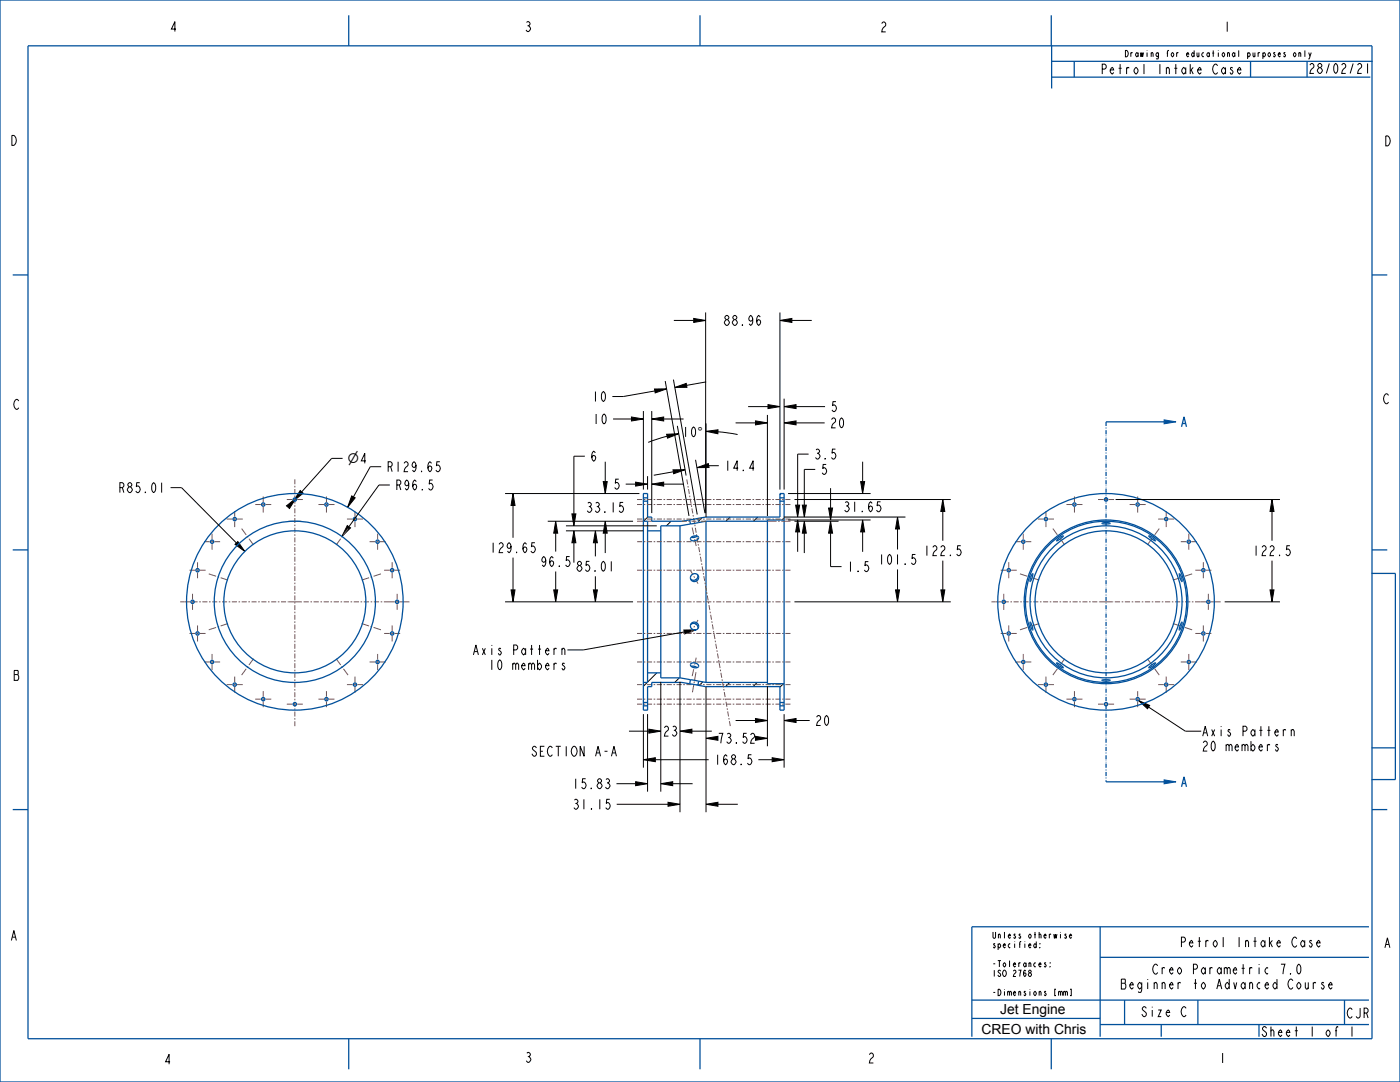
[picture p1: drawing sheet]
<svg xmlns="http://www.w3.org/2000/svg" width="559mm" height="432mm" viewBox="0 0 559 432" stroke-linecap="round" stroke-linejoin="round" font-family="sans-serif">
<path d="M464.7 167.6l4.7 .7-4.7 .8z" fill="#00509b"/>
<path d="M464.7 167.6l4.7 .7-4.7 .8z" fill="none" stroke="#00509b" stroke-width=".4"/>
<path d="M471.6 170.3l1-3.9 1 3.9M472 169h1.2" fill="none" stroke="#00509b" stroke-width=".51"/>
<path d="M464.7 311.2l4.7 .8-4.7 .8z" fill="#00509b"/>
<path d="M464.7 311.2l4.7 .8-4.7 .8z" fill="none" stroke="#00509b" stroke-width=".4"/>
<g fill="none" stroke="#00509b" stroke-width=".51">
<path d="M0 0h558.8v431.8h-558.8zM11.2 18.3h536.4v396.2h-536.4zM139.2 6.1v12.2M279.4 6.1v12.2M419.6 6.1v12.2M419.8 18.2v17.1M419.8 30.8h127.2M419.8 24.5h128.1M428.8 24.5v6.3M499.1 24.5v6.3M5.1 109.7h6.1M547.6 109.7h6.1"/>
<path d="M441.5 168.3h23.2M256.8 198.7h1.7M311.3 198.7h1.7M5.1 219.5h6.1M256.8 208h1.7v64.3h-1.7M256.8 200h1.7M258.5 211.8h5.2M271.4 209.8h-7.7v60.7h7.7M271.4 209.8v60.7M275.3 207.5l-3.1 .5h-12.1v-1.7h-1.6v-9.3h-1.7v86.4h1.7v-9.4h1.6v-1.7h12.1l3.1 .6M275.3 207.5l.3 1.6M275.6 209.1l-4.2 .7"/>
<path d="M275.8 214.5l1.9-.7 .9 .3 .3 .5-.7 .9-1.4 .3-1.1-.4zM278.2 213.9l-1.1 .6-1.2-.1M278.6 206.9l-3.3 .6M278.6 206.9l3.1-.6h29.6v-9.3h1.7v86.4h-1.7v-9.4h-29.6l-3.1-.5M278.6 206.9l.3 1.6M278.9 208.5l-3.3 .6M281.8 208v64.3M281.8 208l-2.9 .5M281.8 208h24.5M311.3 200h1.7M313 207.5h-6.7v65.3h6.7M422.1 215.2l1.4-1 .9-.3-1.1 1.1-1.6 .8z"/>
<path d="M439.8 208.8l1.8-.3 1.5 .4-1.8 .2zM458.5 213.9l1.6 .7 1.1 1.2-1.5-.8zM547.6 219.5h6.1M278.5 229.4l-.1 1.1-.7 .8-1.1 .3-.9-.5M412.1 229l.2 .1-.3 1.1-.8 1.9 .1-1.5zM470.7 228.9l.9 1.5 .2 1.7-.8-1.5zM547.5 228.8h9.4v82.3h-9.4M275.7 249.3l.9-.5 1.1 .2 .7 .9 .1 1M411.1 248.3l.8 1.4 .3 1.7-.8-1.4zM471.7 248.3l-.1 1.4-.9 1.7 .2-1.3zM258.5 268.5h5.2M271.4 270.5l4.2 .7"/>
<path d="M275.3 272.9l3.3 .6M275.6 271.2l3.3 .6M275.6 271.2l-.3 1.7M275.8 264.9l.9-.4 1.1 .2 .8 .6 .2 .7-.8 .5-1.4-.2-.9-.7zM275.9 265.9h1.2l1.1 .5M278.9 271.8l2.9 .5M278.9 271.8l-.3 1.7M281.8 272.3h24.5M421.7 264.5l1.6 .9 1.1 1.1-1.6-.7zM439.8 271.4l1.9-.1 1.4 .2-1.8 .3zM458.8 266.1l2.4-1.6-1.1 1.3-1.6 .7zM256.8 281.7h1.7"/>
<path d="M256.8 280.3h1.7M311.3 281.7h1.7M311.3 280.3h1.7M547.5 298.4h9.4M441.5 312h23.2M471.6 314l1-4 1 4M472 312.7h1.2M5.1 323.1h6.1M547.6 323.1h6.1M439.1 369.9v43.8M546.4 369.9h-158.5v43.8M387.9 399.1h158.5"/>
<path d="M439.1 382h107.3M448.9 399.1v9.8M478.1 399.1v9.8M536.7 399.1v9.8M139.2 414.5v12.2M279.4 414.5v12.2M387.9 406.4h51.2M419.6 414.5v12.2M439.1 408.9h107.3M463.5 408.9v4.8"/>
<circle cx="117.7" cy="199.3" r=".67"/>
<circle cx="441.5" cy="199.3" r=".67"/>
<circle cx="84.6" cy="216.2" r=".67"/>
<circle cx="93.7" cy="207.1" r=".67"/>
<circle cx="105.1" cy="201.3" r=".67"/>
<circle cx="130.3" cy="201.3" r=".67"/>
<circle cx="141.7" cy="207.1" r=".67"/>
<circle cx="150.7" cy="216.2" r=".67"/>
<circle cx="408.4" cy="216.2" r=".67"/>
<circle cx="417.5" cy="207.1" r=".67"/>
<circle cx="428.9" cy="201.3" r=".67"/>
<circle cx="454.1" cy="201.3" r=".67"/>
<circle cx="465.5" cy="207.1" r=".67"/>
<circle cx="474.5" cy="216.2" r=".67"/>
<circle cx="78.8" cy="227.6" r=".67"/>
<circle cx="156.5" cy="227.6" r=".67"/>
<circle cx="277.2" cy="230.6" r="1.63"/>
<circle cx="402.6" cy="227.6" r=".67"/>
<circle cx="480.3" cy="227.6" r=".67"/>
<circle cx="76.8" cy="240.2" r=".67"/>
<circle cx="78.8" cy="252.8" r=".67"/>
<circle cx="117.7" cy="240.2" r="43.2"/>
<circle cx="117.7" cy="240.2" r="32.2"/>
<circle cx="117.7" cy="240.2" r="28.3"/>
<circle cx="156.5" cy="252.8" r=".67"/>
<circle cx="158.5" cy="240.2" r=".67"/>
<circle cx="277.2" cy="249.9" r="1.64"/>
<circle cx="400.6" cy="240.2" r=".67"/>
<circle cx="402.6" cy="252.8" r=".67"/>
<circle cx="441.5" cy="240.2" r="43.2"/>
<circle cx="441.5" cy="240.2" r="32.7"/>
<circle cx="441.5" cy="240.2" r="32.2"/>
<circle cx="441.5" cy="240.2" r="30.3"/>
<circle cx="441.5" cy="240.2" r="28.3"/>
<circle cx="480.3" cy="252.8" r=".67"/>
<circle cx="482.3" cy="240.2" r=".67"/>
<circle cx="84.6" cy="264.2" r=".67"/>
<circle cx="93.7" cy="273.2" r=".67"/>
<circle cx="105.1" cy="279" r=".67"/>
<circle cx="130.3" cy="279" r=".67"/>
<circle cx="141.7" cy="273.2" r=".67"/>
<circle cx="150.7" cy="264.2" r=".67"/>
<circle cx="408.4" cy="264.2" r=".67"/>
<circle cx="417.5" cy="273.2" r=".67"/>
<circle cx="428.9" cy="279" r=".67"/>
<circle cx="454.1" cy="279" r=".67"/>
<circle cx="465.5" cy="273.2" r=".67"/>
<circle cx="474.5" cy="264.2" r=".67"/>
<circle cx="117.7" cy="281" r=".67"/>
<circle cx="441.5" cy="281" r=".67"/>
</g>
<path d="M441.5 168.3v143.7" fill="none" stroke="#00509b" stroke-width=".51" stroke-dasharray="1.7 .5 .2 .3 .2 .5" stroke-linecap="butt"/>
<g fill="none" stroke="#000" stroke-width=".4">
<path d="M523.4 21l-.5 1.5M269 127.9h7.9M276.9 127.1l4.8 .8-4.8 .8zM281.7 124.7v80.1M311.3 127.9l4.8-.8v1.6zM311.3 124.7v70.7M316.1 127.9h7.9M261.2 155.2h4.9l-4.6 1.6zM261.4 156l-12.6 2.2h-4.4M265.5 152.1l9.5 53.8M268.8 151.5l9.5 53.8M269.4 154.6l4.5-1.6 .3 1.6z"/>
<path d="M281.9 152.4l-7.9 1.4M313 159.1v36.3M244.7 167.2h7.3M252 166.4l4.8 .8-4.8 .8zM256.8 164v31.4M260.1 167.2l4.8-.8v1.6zM260.1 164v40.8M264.9 167.2h7.9M266.1 173.3l4.8-.2-4.5 1.8zM266.3 174.1l-7.6 2.4M270.4 170l3.5 19.8M281.8 172.1l4.8-.6-.1 1.6z"/>
<path d="M281.8 169v37.4M286.6 172.3l7.8 1.1M293.6 168.8h7.9M298.6 162.3h7.9M301.5 168l4.8 .8-4.8 .8zM306.3 165.6v40.3M306.5 161.5l4.8 .8-4.8 .8zM313 162.3l4.7-.8v1.6zM313 168.8l4.7-.8v1.6zM317.7 168.8h11.4M317.7 162.3h11.6M68.1 194.6h4.4l21.9 22.1"/>
<path d="M119.8 195.8l1.2 1-3.8 3zM136.8 182.9h-4.4l-12 13.4M140.4 197.9l1.4 .8-3 3.7zM146 183.9h-1.8l1.4-3v4M152.2 186.3h-4.4l-6.7 12M155.6 193.6h-4.3l-12 16.6M201.6 197h53.6M204.8 197l.8 4.7h-1.6zM233.4 182.1h-4.3v23M240.8 192.2h1.6l-.8 4.8zM241.6 184.3v7.9M249.7 193.2h4"/>
<path d="M253.7 192.4l4.8 .8-4.8 .8zM256.9 197l-.1 .1M258.5 190v5.4M260.1 193.2l4.8-.8v1.6zM264.9 193.2h7.9M268.6 187.5h4.8l-4.5 1.6zM268.8 188.3l-7.9 1.4M277.6 183.5l3.8 21.3M278.2 186.6l4.5-1.6 .3 1.6zM282.5 185.9h4.4M311.8 197l-.5 .5M314.6 197h32.9"/>
<path d="M317.1 199.3h62.4M322.7 181.2h-4.3v20.4M325.4 187.3h-4.4v14.3M331.5 194.8v8M343.5 192.2h1.6l-.8 4.8zM344.3 184.3v7.9M376.3 199.3l.8 4.8h-1.6zM445.3 199.3h65.6M507.7 199.3l.8 4.8h-1.6zM93.8 217.2l1.1-1.1 2.8 4zM114.4 201.9l3.7-3.1-2.6 4.1zM138.6 209.7l1.3 1-3.4 3.4z"/>
<path d="M204.8 201.7v12.9M218.6 208h34.1M221.8 208l.8 4.8h-1.6zM221.8 212.8v7.3M225.9 211.8h31M225.9 209.8h36.3M228.3 205.1h1.6l-.8 4.7zM229.1 211.8l.8 4.8h-1.6zM229.1 216.6v7.9M237.6 211.8l.8 4.8h-1.6zM237.6 216.6v5.4M241.6 208l.8 4.8h-1.6z"/>
<path d="M241.6 212.8v7.9M258.5 206.3l-1.6 1.7M267.8 208l-1.8 1.8M280.2 206.6l-1.4 1.4M291.4 206.3l-1.6 1.7M302.4 206.3l-1.7 1.7M312.9 206.3h48.5M313 206.8l-.8 .7M314.6 207.5h32.9M317.1 208h17.6M317.6 201.6h1.6l-.8 4.7zM318.4 207.5l.8 4.8h-1.6z"/>
<path d="M318.4 212.3v7.9M320.2 201.6h1.6l-.8 4.7zM321 208l.8 4.8h-1.6zM321 212.8v7.9M330.7 202.8h1.6l-.8 4.7zM331.5 208l.8 4.8h-1.6zM331.5 212.8v13.3h4.4M344.3 207.5l.8 4.8h-1.6zM344.3 212.3v7.9M358.2 206.3l.8 4.8h-1.6zM358.2 211.1v8.2M376.3 204.1v11.7"/>
<path d="M507.7 204.1v11.7M204 235.4h1.6l-.8 4.8zM204.8 222.5v12.9M221 235.4h1.6l-.8 4.8zM221.8 228.1v7.3M236.8 235.4h1.6l-.8 4.8zM237.6 230v5.4M357.4 235.4h1.6l-.8 4.8zM358.2 227.2v8.2M375.5 235.4h1.6l-.8 4.8zM376.3 223.7v11.7M506.9 235.4h1.6l-.8 4.8z"/>
<path d="M507.7 223.7v11.7M201.6 240.2h51.1M273 251.4h4.8l-4.6 1.6zM273.1 252.2l-40.3 7.2h-6.3M317.1 240.2h62.4M488.8 240.2h22.1M258.3 272.3l-1.5 1.6M262.2 268.5l-3.7 3.7M263.7 272.1v43.8M271.1 270.5l-1.8 1.8M271.4 272.1v52M280.5 272.1l-1.4 1.5"/>
<path d="M281.8 273.9v50.2M291.3 272.3l-1.7 1.7M302.2 272.3l-1.6 1.7M306.3 273.9v23.9M312.7 272.8l-1.4 1.4M454.5 279.6l4.4 1.9-.9 1.3zM251 291.8h8M256.8 285v21.4M258.5 283.2l-.2 .2M258.5 285v30.9M259 291l4.7 .8-4.7 .8zM271.4 291.8l4.8-.8v1.6z"/>
<path d="M276.2 291.8h7.9M281.8 294.6l4.8-.8v1.6zM293.6 287.5h7.9M301.5 293.8l4.8 .8-4.8 .8zM301.5 286.7l4.8 .8-4.8 .8zM313 287.5l4.7-.8v1.6zM313 285v21.4M317.7 287.5h5.5M458.4 282.2l14.7 9.6h6.4M246.1 312.8h7.6M253.7 312l4.8 .8-4.8 .8zM256.8 303.2l4.8-.8v1.6z"/>
<path d="M261.6 303.2h21.3M263.7 312.8l4.8-.8v1.6zM268.5 312.8h7.9M302.7 303.2h5.5M308.2 302.4l4.8 .8-4.8 .8zM246.2 321h20.5M266.7 320.2l4.7 .8-4.7 .8zM281.8 321l4.8-.8v1.6zM286.6 321h7.9"/>
</g>
<g fill="#000">
<path d="M276.9 127.1l4.8 .8-4.8 .8zM311.3 127.9l4.8-.8v1.6zM261.2 155.2h4.9l-4.6 1.6zM269.4 154.6l4.5-1.6 .3 1.6zM252 166.4l4.8 .8-4.8 .8zM260.1 167.2l4.8-.8v1.6zM266.1 173.3l4.8-.2-4.5 1.8zM281.8 172.1l4.8-.6-.1 1.6zM301.5 168l4.8 .8-4.8 .8zM306.5 161.5l4.8 .8-4.8 .8zM313 162.3l4.7-.8v1.6zM313 168.8l4.7-.8v1.6z"/>
<path d="M119.8 195.8l1.2 1-3.8 3zM114.4 201.9l3.7-3.1-2.6 4.1zM204.8 197l.8 4.7h-1.6zM240.8 192.2h1.6l-.8 4.8zM253.7 192.4l4.8 .8-4.8 .8zM260.1 193.2l4.8-.8v1.6zM268.6 187.5h4.8l-4.5 1.6zM278.2 186.6l4.5-1.6 .3 1.6zM343.5 192.2h1.6l-.8 4.8zM376.3 199.3l.8 4.8h-1.6zM507.7 199.3l.8 4.8h-1.6zM138.6 209.7l1.3 1-3.4 3.4z"/>
<path d="M140.4 197.9l1.4 .8-3 3.7zM221.8 208l.8 4.8h-1.6zM229.1 211.8l.8 4.8h-1.6zM228.3 205.1h1.6l-.8 4.7zM237.6 211.8l.8 4.8h-1.6zM241.6 208l.8 4.8h-1.6zM318.4 207.5l.8 4.8h-1.6zM317.6 201.6h1.6l-.8 4.7zM321 208l.8 4.8h-1.6zM320.2 201.6h1.6l-.8 4.7zM331.5 208l.8 4.8h-1.6zM330.7 202.8h1.6l-.8 4.7z"/>
<path d="M344.3 207.5l.8 4.8h-1.6zM358.2 206.3l.8 4.8h-1.6zM93.8 217.2l1.1-1.1 2.8 4zM204 235.4h1.6l-.8 4.8zM221 235.4h1.6l-.8 4.8zM236.8 235.4h1.6l-.8 4.8zM273 251.4h4.8l-4.6 1.6zM357.4 235.4h1.6l-.8 4.8zM375.5 235.4h1.6l-.8 4.8zM506.9 235.4h1.6l-.8 4.8zM454.5 279.6l4.4 1.9-.9 1.3zM259 291l4.7 .8-4.7 .8z"/>
<path d="M271.4 291.8l4.8-.8v1.6zM281.8 294.6l4.8-.8v1.6zM301.5 293.8l4.8 .8-4.8 .8zM301.5 286.7l4.8 .8-4.8 .8zM313 287.5l4.7-.8v1.6zM256.8 303.2l4.8-.8v1.6zM253.7 312l4.8 .8-4.8 .8zM263.7 312.8l4.8-.8v1.6zM308.2 302.4l4.8 .8-4.8 .8zM266.7 320.2l4.7 .8-4.7 .8zM281.8 321l4.8-.8v1.6z"/>
</g>
<g fill="none" stroke="#785055" stroke-width=".4">
<path d="M105.1 198.1v2.3M114.5 199.3h2.2M117.4 199.3h.6M117.7 191.3v2M117.7 193.9v.6M117.7 195.2v1.9M117.7 197.7v.7M117.7 199v2M118.6 199.3h2.3M130.3 198.1v2.3M254.3 199.3h2M256.9 199.3h.7"/>
<path d="M258.2 199.3h2.1M260.9 199.3h.6M262.2 199.3h2M264.8 199.3h.7M266.1 199.3h2.1M268.8 199.3h.6M270.1 199.3h2M272.7 199.3h.7M274 199.3h2M274.1 191.3l.4 2M274.6 193.9l.1 .7M274.7 194.6h.1"/>
<path d="M274.8 195.2l.4 2M275.3 197.8l.1 .6M275.5 199l.3 2M276.7 199.3h.6M277.9 199.3h2.1M280.6 199.3h.7M281.9 199.3h2M284.6 199.3h.6M285.8 199.3h2.1M288.5 199.3h.7M289.8 199.3h2M292.5 199.3h.6"/>
<path d="M293.7 199.3h2.1M296.4 199.3h.6M297.7 199.3h2M300.4 199.3h.6M301.6 199.3h2.1M304.3 199.3h.6M305.6 199.3h2M308.3 199.3h.6M309.5 199.3h2.1M312.2 199.3h.6M313.5 199.3h2M428.9 198.1v2.3"/>
<path d="M438.3 199.3h2.2M441.2 199.3h.6M442.4 199.3h2.3M454.1 198.1v2.3M81.4 216.2h2.3M84.3 216.2h.7M84.6 213v2.2M84.6 215.9v.6M84.6 217.1v2.3M85.6 216.2h2.3M90.5 207.1h2.2M93.4 207.1h.6"/>
<path d="M93.7 203.9v2.3M93.7 206.8v.7M93.7 208.1v2.3M94.6 207.1h2.3M96.4 211l1.9 2.4M98.6 214l.4 .5M99.4 215l1.8 2.5M101.9 201.3h2.2M104.7 201.3h.7M105.1 201v.7M105.1 202.3v2.3M106 201.3h2.3"/>
<path d="M115.1 208h5.1M117.7 201.6v.6M117.7 202.9v1.9M117.7 205.5v.6M117.7 206.7v2M117.7 209.3v.7M117.7 210.6v2M117.7 213.2v.6M117.7 214.5v1.9M117.7 217.1v.6M117.7 218.3v2M127.1 201.3h2.3"/>
<path d="M130 201.3h.6M130.3 201v.7M130.3 202.3v2.3M131.2 201.3h2.3M136 215l-1.8 2.5M136.7 214l-.3 .5M138.5 207.1h2.2M138.9 211l-1.8 2.4M141.4 207.1h.6M141.7 203.9v2.3M141.7 206.8v.7M141.7 208.1v2.3"/>
<path d="M142.6 207.1h2.3M147.5 216.2h2.3M150.4 216.2h.6M150.7 213v2.2M150.7 215.9v.6M150.7 217.1v2.3M151.7 216.2h2.2M254.3 216.2h2M254.3 208h2.5M254.3 207.1h2M254.3 201.3h2M256.9 216.2h.7"/>
<path d="M256.9 207.1h.7M256.9 201.3h.7M258.2 216.2h2.1M258.2 207.1h2.1M258.2 201.3h2.1M258.5 208h1.6M260.9 216.2h.6M260.9 207.1h.6M260.9 201.3h.6M262.2 216.2h2M262.2 207.1h2M262.2 201.3h2"/>
<path d="M264.8 216.2h.7M264.8 207.1h.7M264.8 201.3h.7M266.1 216.2h2.1M266.1 207.1h2.1M266.1 201.3h2.1M268.8 216.2h.6M268.8 207.1h.6M268.8 201.3h.6M270.1 216.2h2M270.1 207.1h2M270.1 201.3h2"/>
<path d="M272.2 208h1.9M272.7 216.2h.7M272.7 207.1h.7M272.7 201.3h.7M274 216.2h2M274 207.1h2M274 201.3h2M274.8 208h.6M276 201.7l.1 .6M276 208h2M276.2 202.9l.3 2M276.3 210.5l.6 2.8"/>
<path d="M276.6 205.5l.1 .6M276.7 216.2h.6M276.7 207.1h.6M276.7 201.3h.6M276.9 206.8l.3 1.9M277 213.9l.2 .6M277.3 215.1l.6 2.8M277.3 209.4l.1 .6M277.5 210.6l.4 2M277.9 216.2h2.1M277.9 207.1h2.1M277.9 201.3h2.1"/>
<path d="M278 213.2l.1 .7M278.2 214.5l.4 2M278.6 208h.6M278.7 217.1l.1 .6M278.9 218.3l.3 2M279.9 208h1.9M280.6 216.2h.7M280.6 207.1h.7M280.6 201.3h.7M281.9 216.2h2M281.9 207.1h2M281.9 201.3h2"/>
<path d="M284.6 216.2h.6M284.6 207.1h.6M284.6 201.3h.6M285.8 216.2h2.1M285.8 207.1h2.1M285.8 201.3h2.1M288.5 216.2h.7M288.5 207.1h.7M288.5 201.3h.7M289.8 216.2h2M289.8 207.1h2M289.8 201.3h2"/>
<path d="M292.5 216.2h.6M292.5 207.1h.6M292.5 201.3h.6M293.7 216.2h2.1M293.7 207.1h2.1M293.7 201.3h2.1M296.4 216.2h.6M296.4 207.1h.6M296.4 201.3h.6M297.7 216.2h2M297.7 207.1h2M297.7 201.3h2"/>
<path d="M300.4 216.2h.6M300.4 207.1h.6M300.4 201.3h.6M301.6 216.2h2.1M301.6 207.1h2.1M301.6 201.3h2.1M304.3 216.2h.6M304.3 207.1h.6M304.3 201.3h.6M305.6 216.2h2M305.6 207.1h2M305.6 201.3h2"/>
<path d="M306.3 208h3.7M308.3 216.2h.6M308.3 207.1h.6M308.3 201.3h.6M309.5 216.2h2.1M309.5 207.1h2.1M309.5 201.3h2.1M310.6 208h.6M311.9 208h3.6M312.2 216.2h.6M312.2 207.1h.6M312.2 201.3h.6"/>
<path d="M313.5 216.2h2M313.5 207.1h2M313.5 201.3h2M405.2 216.2h2.3M408.1 216.2h.7M408.4 213v2.2M408.4 215.9v.6M408.4 217.1v2.3M409.4 216.2h2.2M414.3 207.1h2.2M417.2 207.1h.6M417.5 203.9v2.3"/>
<path d="M417.5 206.8v.7M417.5 208.1v2.3M418.4 207.1h2.3M420.2 211l1.9 2.4M422.4 214l.4 .5M423.2 215l1.8 2.5M425.6 201.3h2.3M428.5 201.3h.7M428.9 201v.7M428.9 202.3v2.3M429.8 201.3h2.3M438.9 208h5.1"/>
<path d="M450.9 201.3h2.2M453.8 201.3h.6M454.1 201v.7M454.1 202.3v2.3M455 201.3h2.3M459.8 215l-1.8 2.5M460.5 214l-.3 .5M462.3 207.1h2.2M462.7 211l-1.8 2.4M465.2 207.1h.6M465.5 203.9v2.3M465.5 206.8v.7"/>
<path d="M465.5 208.1v2.3M466.4 207.1h2.3M471.3 216.2h2.3M474.2 216.2h.6M474.5 213v2.2M474.5 215.9v.6M474.5 217.1v2.3M475.5 216.2h2.2M75.6 227.6h2.3M76.8 237v2.2M76.8 239.9v.6M78.5 227.6h.7"/>
<path d="M78.8 224.4v2.2M78.8 227.2v.7M78.8 228.5v2.3M79.8 227.6h2.3M83.3 229l3 1M86.9 230.2l.6 .2M88.1 230.6l2.9 .9M117.7 220.9v.7M117.7 222.2v2M117.7 224.8v.6M117.7 226v2M117.7 228.6v.7"/>
<path d="M117.7 229.9v2M117.7 232.5v.6M117.7 233.8v1.9M117.7 236.4v.6M117.7 237.6v2M147.3 230.6l-2.9 .9M148.5 230.2l-.6 .2M152 229l-2.9 1M153.3 227.6h2.3M156.2 227.6h.6M156.5 224.4v2.2M156.5 227.2v.7"/>
<path d="M156.5 228.5v2.3M157.5 227.6h2.2M158.5 237v2.2M158.5 239.9v.6M254.3 227.6h2M256.9 227.6h.7M258.2 227.6h2.1M260.9 227.6h.6M262.2 227.6h2M264.8 227.6h.7M266.1 227.6h2.1M268.8 227.6h.6"/>
<path d="M270.1 227.6h2M272.7 227.6h.7M274 227.6h2M275.6 227.6l1 1.8M276.7 227.6h.6M276.9 230l.3 .5M277.6 231.1l1 1.8M277.9 227.6h2.1M279.4 220.9l.1 .7M279.6 222.2l.3 2M280 224.8l.1 .6M280.3 226l.3 2"/>
<path d="M280.6 227.6h.7M280.7 228.7l.1 .6M280.9 229.9l.4 2M281.4 232.5l.1 .6M281.6 233.8l.4 2M281.9 227.6h2M282.1 236.4l.1 .6M282.3 237.6l.3 2M284.6 227.6h.6M285.8 227.6h2.1M288.5 227.6h.7M289.8 227.6h2"/>
<path d="M292.5 227.6h.6M293.7 227.6h2.1M296.4 227.6h.6M297.7 227.6h2M300.4 227.6h.6M301.6 227.6h2.1M304.3 227.6h.6M305.6 227.6h2M308.3 227.6h.6M309.5 227.6h2.1M312.2 227.6h.6M313.5 227.6h2"/>
<path d="M399.4 227.6h2.3M400.6 237v2.2M400.6 239.9v.6M402.3 227.6h.7M402.6 224.4v2.2M402.6 227.2v.7M402.6 228.5v2.3M403.6 227.6h2.2M407.1 229l2.9 1M410.6 230.2l.7 .2M411.9 230.6l2.9 .9M471.1 230.6l-2.9 .9"/>
<path d="M471.7 230.4h.1M472.3 230.2l-.6 .2M475.8 229l-2.9 1M477.1 227.6h2.3M480 227.6h.6M480.3 224.4v2.2M480.3 227.2v.7M480.3 228.5v2.3M481.3 227.6h2.2M482.3 237v2.2M482.3 239.9v.6M71.9 240.2h4"/>
<path d="M75.6 252.8h2.3M76.5 240.2h2.4M76.8 241.1v2.3M78.5 252.8h.7M78.8 249.6v2.2M78.8 252.5v.6M78.8 253.7v2.3M79.5 240.2h.6M79.8 252.8h2.3M80.8 240.2h2M83.4 240.2h.7M84.7 240.2h2"/>
<path d="M86.3 250.4l-3 .9M87.4 240.2h.6M87.5 250l-.6 .2M88.6 240.2h2M91 248.9l-2.9 .9M91.3 240.2h.6M92.5 240.2h2.1M95.2 240.2h.6M96.5 240.2h2M99.1 240.2h.7M100.4 240.2h2M103.1 240.2h.6"/>
<path d="M104.3 240.2h2M107 240.2h.6M108.2 240.2h2.1M110.9 240.2h.6M112.2 240.2h2M114.8 240.2h5.7M117.7 240.2v.7M117.7 241.5v2M117.7 244.1v.6M117.7 245.4v1.9M117.7 248v.6M117.7 249.2v2"/>
<path d="M117.7 251.8v.6M117.7 253.1v1.9M117.7 255.7v.6M117.7 256.9v2M117.7 259.5v.7M121.2 240.2h2.1M123.9 240.2h.6M125.2 240.2h2.1M127.9 240.2h.6M129.2 240.2h2.1M131.9 240.2h.6M133.2 240.2h2.1"/>
<path d="M135.9 240.2h.7M137.2 240.2h2.1M139.9 240.2h.7M141.2 240.2h2.1M143.9 240.2h.7M144.4 248.9l2.9 .9M145.2 240.2h2.1M147.9 250l.6 .2M147.9 240.2h.7M149.1 250.4l2.9 .9M149.2 240.2h2.1M151.9 240.2h.7"/>
<path d="M153.2 240.2h4.4M153.3 252.8h2.3M156.2 252.8h.6M156.5 249.6v2.2M156.5 252.5v.6M156.5 253.7v2.3M157.5 252.8h2.2M158.2 240.2h.6M158.5 241.1v2.3M159.5 240.2h3.9M254.3 252.8h2M254.3 240.2h2"/>
<path d="M256.9 252.8h.7M256.9 240.2h.7M258.2 252.8h2.1M258.2 240.2h2.1M260.9 252.8h.6M260.9 240.2h.6M262.2 252.8h2M262.2 240.2h2M264.8 252.8h.7M264.8 240.2h.7M266.1 252.8h2.1M266.1 240.2h2.1"/>
<path d="M268.8 252.8h.6M268.8 240.2h.6M270.1 252.8h2M270.1 240.2h2M272.7 252.8h.7M272.7 240.2h.7M274 252.8h2M274 240.2h2M276.6 250.9l-1 1.9M276.7 252.8h.6M276.7 240.2h.6M277.2 249.8l-.3 .6"/>
<path d="M277.9 252.8h2.1M277.9 240.2h2.1M278.6 247.4l-1 1.9M280.6 252.8h.7M280.6 240.2h.7M281.9 252.8h2M281.9 240.2h2M282.8 240.2l.1 .7M283 241.5l.3 2M283.4 244.1l.1 .6M283.7 245.3l.3 2M284.1 248l.1 .6"/>
<path d="M284.3 249.2l.4 2M284.6 252.8h.6M284.6 240.2h.6M284.8 251.8l.1 .6M285 253.1l.4 1.9M285.5 255.7l.1 .6M285.7 256.9l.3 2M285.8 252.8h2.1M285.8 240.2h2.1M286.2 259.5l.1 .6M288.5 252.8h.7M288.5 240.2h.7"/>
<path d="M289.8 252.8h2M289.8 240.2h2M292.5 252.8h.6M292.5 240.2h.6M293.7 252.8h2.1M293.7 240.2h2.1M296.4 252.8h.6M296.4 240.2h.6M297.7 252.8h2M297.7 240.2h2M300.4 252.8h.6M300.4 240.2h.6"/>
<path d="M301.6 252.8h2.1M301.6 240.2h2.1M304.3 252.8h.6M304.3 240.2h.6M305.6 252.8h2M305.6 240.2h2M308.3 252.8h.6M308.3 240.2h.6M309.5 252.8h2.1M309.5 240.2h2.1M312.2 252.8h.6M312.2 240.2h.6"/>
<path d="M313.5 252.8h2M313.5 240.2h2M395.7 240.2h4M399.4 252.8h2.3M400.3 240.2h2.4M400.6 241.1v2.3M402.3 252.8h.7M402.6 249.6v2.2M402.6 252.5v.6M402.6 253.7v2.3M403.3 240.2h.6M403.6 252.8h2.2"/>
<path d="M404.6 240.2h2M407.2 240.2h.7M408.5 240.2h2M410 250.4l-2.9 .9M411.1 240.2h.7M411.3 250l-.7 .2M412.4 240.2h2M414.8 248.9l-2.9 .9M415.1 240.2h.6M416.3 240.2h2.1M419 240.2h.6M420.3 240.2h2"/>
<path d="M422.9 240.2h.7M424.2 240.2h2M426.8 240.2h.7M428.1 240.2h2M430.8 240.2h.6M432 240.2h2.1M434.7 240.2h.6M436 240.2h2M438.6 240.2h5.7M445 240.2h2.1M447.7 240.2h.6M449 240.2h2.1"/>
<path d="M451.7 240.2h.6M453 240.2h2.1M455.7 240.2h.6M457 240.2h2.1M459.7 240.2h.6M461 240.2h2.1M463.7 240.2h.6M465 240.2h2.1M467.7 240.2h.7M468.2 248.9l2.9 .9M469 240.2h2.1M471.7 250l.6 .2"/>
<path d="M471.7 240.2h.7M472.9 250.4l2.9 .9M473 240.2h2.1M475.7 240.2h.7M477 240.2h4.4M477.1 252.8h2.3M480 252.8h.6M480.3 249.6v2.2M480.3 252.5v.6M480.3 253.7v2.3M481.3 252.8h2.2M482 240.2h.6"/>
<path d="M482.3 241.1v2.3M483.3 240.2h3.9M81.4 264.2h2.3M84.3 264.2h.7M84.6 261v2.2M84.6 263.9v.6M84.6 265.1v2.3M85.6 264.2h2.3M90.5 273.2h2.2M93.4 273.2h.6M93.7 270v2.3M93.7 272.9v.6"/>
<path d="M93.7 274.2v2.2M94.6 273.2h2.3M98.3 266.9l-1.9 2.5M99 265.9l-.4 .5M101.2 262.9l-1.8 2.5M101.9 279h2.2M104.7 279h.7M105.1 275.8v2.3M105.1 278.7v.6M105.1 280v2.2M106 279h2.3M117.7 260.8v2"/>
<path d="M117.7 263.4v.6M117.7 264.7v1.9M117.7 267.3v.6M117.7 268.5v2M117.7 271.1v.7M117.7 272.4v2M117.7 275v.6M117.7 276.3v1.9M117.7 278.8v.7M127.1 279h2.3M130 279h.6M130.3 275.8v2.3"/>
<path d="M130.3 278.7v.6M130.3 280v2.2M131.2 279h2.3M134.2 262.9l1.8 2.5M136.4 265.9l.3 .5M137.1 266.9l1.8 2.5M138.5 273.2h2.2M141.4 273.2h.6M141.7 270v2.3M141.7 272.9v.6M141.7 274.2v2.2M142.6 273.2h2.3"/>
<path d="M147.5 264.2h2.3M150.4 264.2h.6M150.7 261v2.2M150.7 263.9v.6M150.7 265.1v2.3M151.7 264.2h2.2M254.3 279h2M254.3 273.2h2M254.3 264.2h2M256.9 279h.7M256.9 273.2h.7M256.9 264.2h.7"/>
<path d="M258.2 279h2.1M258.2 273.2h2.1M258.2 264.2h2.1M260.9 279h.6M260.9 273.2h.6M260.9 264.2h.6M262.2 279h2M262.2 273.2h2M262.2 264.2h2M264.8 279h.7M264.8 273.2h.7M264.8 264.2h.7"/>
<path d="M266.1 279h2.1M266.1 273.2h2.1M266.1 264.2h2.1M268.8 279h.6M268.8 273.2h.6M268.8 264.2h.6M270.1 279h2M270.1 273.2h2M270.1 264.2h2M272.7 279h.7M272.7 273.2h.7M272.7 264.2h.7"/>
<path d="M274 279h2M274 273.2h2M274 264.2h2M276.7 279h.6M276.7 273.2h.6M276.7 264.2h.6M276.9 267.1l-.6 2.7M276.9 273.2l-.5 3.1M277.1 272l-.1 .6M277.2 265.8l-.2 .7M277.8 268.3l-.5 3M277.9 262.5l-.6 2.7"/>
<path d="M277.9 279h2.1M277.9 273.2h2.1M277.9 264.2h2.1M280.6 279h.7M280.6 273.2h.7M280.6 264.2h.7M281.9 279h2M281.9 273.2h2M281.9 264.2h2M284.6 279h.6M284.6 273.2h.6M284.6 264.2h.6"/>
<path d="M285.8 279h2.1M285.8 273.2h2.1M285.8 264.2h2.1M286.4 260.8l.3 2M286.8 263.4l.1 .6M287.1 264.6l.3 2M287.5 267.2l.1 .7M287.7 268.5l.4 2M288.2 271.1l.1 .6M288.4 272.3l.4 2M288.5 279h.7M288.5 273.2h.7"/>
<path d="M288.5 264.2h.7M288.9 275l.1 .6M289.1 276.2l.3 2M289.6 278.8l.1 .6M289.8 279h2M289.8 273.2h2M289.8 264.2h2M292.5 279h.6M292.5 273.2h.6M292.5 264.2h.6M293.7 279h2.1M293.7 273.2h2.1"/>
<path d="M293.7 264.2h2.1M296.4 279h.6M296.4 273.2h.6M296.4 264.2h.6M297.7 279h2M297.7 273.2h2M297.7 264.2h2M300.4 279h.6M300.4 273.2h.6M300.4 264.2h.6M301.6 279h2.1M301.6 273.2h2.1"/>
<path d="M301.6 264.2h2.1M304.3 279h.6M304.3 273.2h.6M304.3 264.2h.6M305.6 279h2M305.6 273.2h2M305.6 264.2h2M308.3 279h.6M308.3 273.2h.6M308.3 264.2h.6M309.5 279h2.1M309.5 273.2h2.1"/>
<path d="M309.5 264.2h2.1M312.2 279h.6M312.2 273.2h.6M312.2 264.2h.6M313.5 279h2M313.5 273.2h2M313.5 264.2h2M405.2 264.2h2.3M408.1 264.2h.7M408.4 261v2.2M408.4 263.9v.6M408.4 265.1v2.3"/>
<path d="M409.4 264.2h2.2M414.3 273.2h2.2M417.2 273.2h.6M417.5 270v2.3M417.5 272.9v.6M417.5 274.2v2.2M418.4 273.2h2.3M422.1 266.9l-1.9 2.5M422.8 265.9l-.4 .5M425 262.9l-1.8 2.5M425.6 279h2.3M428.5 279h.7"/>
<path d="M428.9 275.8v2.3M428.9 278.7v.6M428.9 280v2.2M429.8 279h2.3M450.9 279h2.2M453.8 279h.6M454.1 275.8v2.3M454.1 278.7v.6M454.1 280v2.2M455 279h2.3M458 262.9l1.8 2.5M460.2 265.9l.3 .5"/>
<path d="M460.9 266.9l1.8 2.5M462.3 273.2h2.2M465.2 273.2h.6M465.5 270v2.3M465.5 272.9v.6M465.5 274.2v2.2M466.4 273.2h2.3M471.3 264.2h2.3M474.2 264.2h.6M474.5 261v2.2M474.5 263.9v.6M474.5 265.1v2.3"/>
<path d="M475.5 264.2h2.2M114.5 281h2.2M117.4 281h.6M117.7 280.1v2M117.7 282.7v.6M117.7 284v1.9M117.7 286.6v.6M117.7 287.8v2M118.6 281h2.3M254.3 281h2M256.9 281h.7M258.2 281h2.1"/>
<path d="M260.9 281h.6M262.2 281h2M264.8 281h.7M266.1 281h2.1M268.8 281h.6M270.1 281h2M272.7 281h.7M274 281h2M276.7 281h.6M277.9 281h2.1M280.6 281h.7M281.9 281h2"/>
<path d="M284.6 281h.6M285.8 281h2.1M288.5 281h.7M289.8 280.1l.3 1.9M289.8 281h2M290.2 282.7l.1 .6M290.5 283.9l.3 2M290.9 286.5l.1 .7M291.1 287.8l.4 2M292.5 281h.6M293.7 281h2.1M296.4 281h.6"/>
<path d="M297.7 281h2M300.4 281h.6M301.6 281h2.1M304.3 281h.6M305.6 281h2M308.3 281h.6M309.5 281h2.1M312.2 281h.6M313.5 281h2M438.3 281h2.2M441.2 281h.6M442.4 281h2.3"/>
</g>
<g font-size="5.5">
<text x="278.4" y="174.4">°</text>
<text x="138.7" y="184.9">⌀</text>
<text x="399.2" y="404.6">Jet Engine</text>
<text x="391.8" y="412.6">CREO with Chris</text>
</g>
<g font-size="5.2">
<text x="67.6" y="12.6">4</text>
<text x="209.2" y="12.6">3</text>
<text x="351.1" y="12.7">2</text>
<text x="488.2" y="12.6">1</text>
<text x="439.2" y="29.6">Petrol Intake Case</text>
<text x="3.9" y="58">D</text>
<text x="552.3" y="58.2">D</text>
<text x="288.5" y="129.9">88.96</text>
<text x="236.1" y="160.2">10</text>
<text x="551.8" y="161.1">C</text>
<text x="5.1" y="163.4">C</text>
<text x="331.3" y="164.3">5</text>
<text x="236.4" y="169.2">10</text>
<text x="331.1" y="170.7">20</text>
<text x="272.1" y="174.4">10°</text>
<text x="235.4" y="184">6</text>
<text x="324.7" y="183.2">3.5</text>
<text x="154.1" y="188.2">R129.65</text>
<text x="288.9" y="187.8">14.4</text>
<text x="327.4" y="189.3">5</text>
<text x="47.1" y="196.6">R85.01</text>
<text x="157.6" y="195.5">R96.5</text>
<text x="244.6" y="195.2">5</text>
<text x="233.6" y="204.5">33.15</text>
<text x="336.4" y="204.2">31.65</text>
<text x="195.2" y="220.6">129.65</text>
<text x="368.4" y="221.7">122.5</text>
<text x="499.8" y="221.7">122.5</text>
<text x="215.5" y="226.1">96.5</text>
<text x="229.7" y="228">85.01</text>
<text x="350.3" y="225.2">101.5</text>
<text x="337.9" y="228.1">1.5</text>
<text x="188.4" y="261.4">Axis Pattern</text>
<text x="194.7" y="267.3">10 members</text>
<text x="5.1" y="271.5">B</text>
<text x="264.4" y="293.8">23</text>
<text x="325.2" y="289.5">20</text>
<text x="479.5" y="293.8">Axis Pattern</text>
<text x="286.1" y="296.6">73.52</text>
<text x="479.5" y="299.7">20 members</text>
<text x="212.4" y="301.8">SECTION A-A</text>
<text x="284.9" y="305.2">168.5</text>
<text x="228.2" y="314.7">15.83</text>
<text x="228.3" y="322.9">31.15</text>
<text x="3.9" y="375.3">A</text>
<text x="470.8" y="378">Petrol Intake Case</text>
<text x="552.2" y="378.2">A</text>
<text x="460.4" y="388.8">Creo Parametric 7.0</text>
<text x="448.1" y="394.7">Beginner to Advanced Course</text>
<text x="455.2" y="405.7">Size C</text>
<text x="537.3" y="406.3">CJR</text>
<text x="65.3" y="424.7">4</text>
<text x="209.3" y="424">3</text>
<text x="346.2" y="424.2">2</text>
<text x="486.4" y="424.2">1</text>
</g>
<g font-size="5.2" fill="#00509b">
<text x="522" y="29.3">28/02/21</text>
<text x="503.1" y="413.7">Sheet 1 of 1</text>
</g>
<g font-size="3.3">
<text x="448.7" y="22.7">Drawing for educational purposes only</text>
<text x="395.8" y="374.5">Unless otherwise</text>
<text x="395.8" y="378.3">specified:</text>
<text x="395.8" y="385.9">-Tolerances:</text>
<text x="395.8" y="389.7">ISO 2768</text>
<text x="395.8" y="397.3">-Dimensions [mm]</text>
</g>
</svg>
